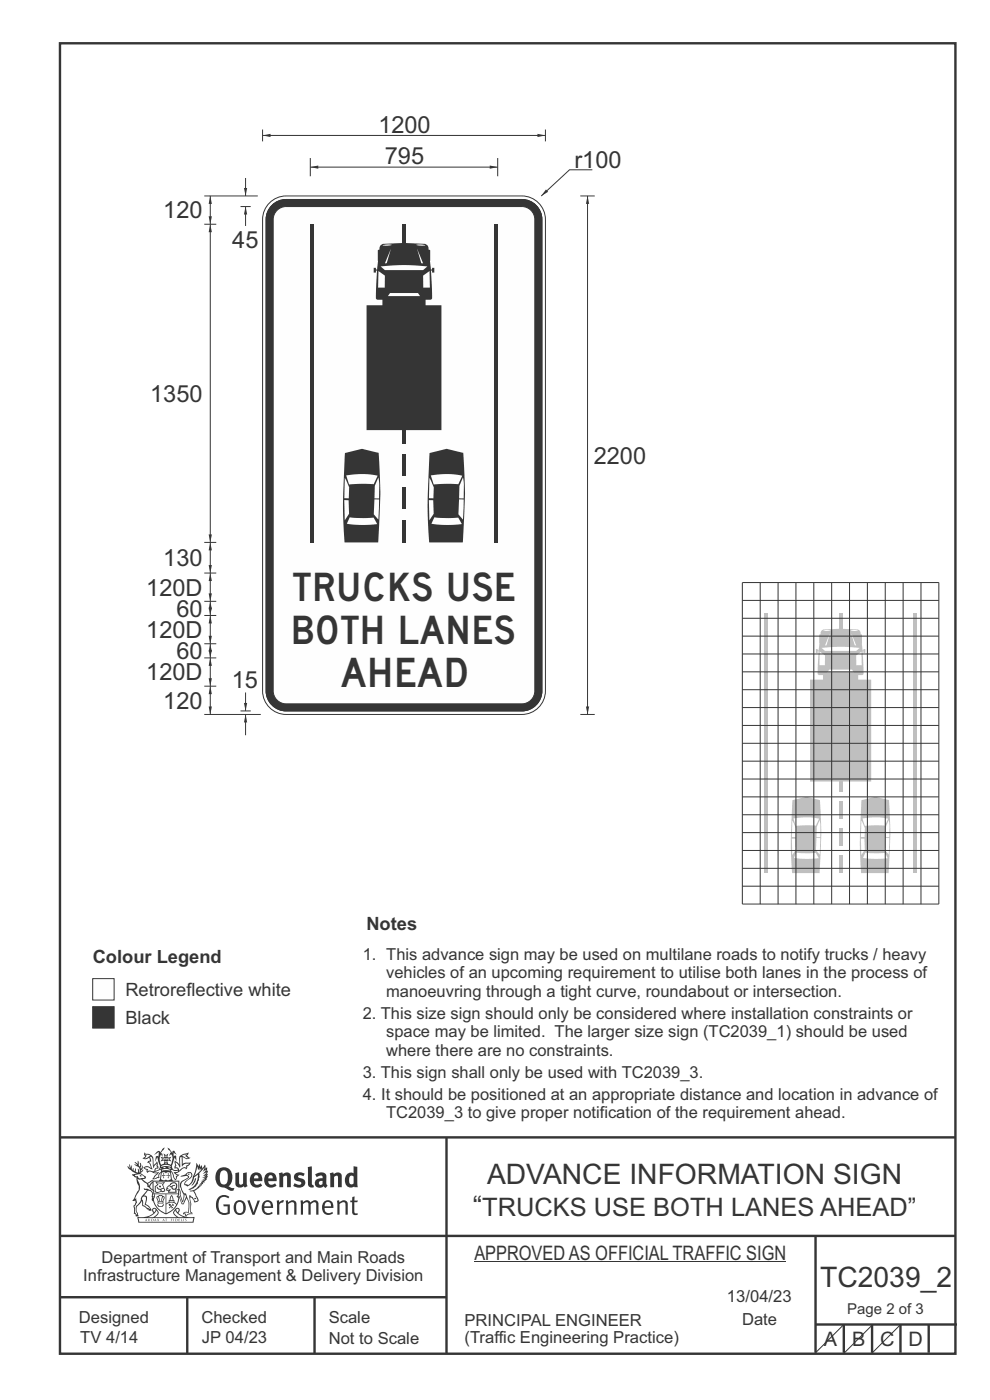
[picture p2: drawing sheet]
<svg xmlns="http://www.w3.org/2000/svg" width="210mm" height="297mm" viewBox="0 0 210 297" stroke-linecap="round" stroke-linejoin="round" font-family="sans-serif">
<path d="M12.7 241.3h190M94.7 241.4v45.8M12.7 275.2h82M12.7 262.2h190.1M39.7 275.2v12M66.7 275.2v12M173 262.1v24.9M173 281h30M179 281v6M185 281v6M191 281v6M197 281v6" fill="none" stroke="#373435" stroke-width=".51"/>
<g fill="#373435">
<path d="M47 248.4a2.55 2.55 0 0 0 0 2.7l.3 .2a.81 .81 0 0 0 1-1v-.5a1.04 1.04 0 0 0-1.1-1.5zM46.3 248.1a1.82 1.82 0 0 1 2.1-.2 1.82 1.82 0 0 1 .9 1.8 2.29 2.29 0 0 1-.8 2l.7 .3h.5l-.2 .6a2.87 2.87 0 0 1-2-.7 2.12 2.12 0 0 1-1.7-3.1z" fill-rule="evenodd"/>
<path d="M49.9 248.9l.8-.2v2a.46 .46 0 0 0 .3 .6 .46 .46 0 0 0 .6-.3v-2.1l.7-.2v2.4l.2 .5-.5 .3-.3-.3a1.02 1.02 0 0 1-1.2 .3 1.02 1.02 0 0 1-.6-1.1z" fill-rule="evenodd"/>
<path d="M54 249.5l-.1 .5h.9a.49 .49 0 0 0-.2-.6 .49 .49 0 0 0-.6 .1zM53.4 249.1a1.34 1.34 0 0 1 1.6-.2 1.34 1.34 0 0 1 .6 1.5v.2h-1.7a.77 .77 0 0 0 .5 .8 .77 .77 0 0 0 .9-.4l.3 .5a1.59 1.59 0 0 1-2 .2 1.59 1.59 0 0 1-.5-2.1z" fill-rule="evenodd"/>
<path d="M57 249.5l-.1 .5h1a.49 .49 0 0 0-.2-.6 .49 .49 0 0 0-.7 .1zM56.4 249.1a1.34 1.34 0 0 1 1.6-.2 1.34 1.34 0 0 1 .7 1.5v.2h-1.8a.77 .77 0 0 0 .5 .8 .77 .77 0 0 0 .9-.4l.4 .5a1.59 1.59 0 0 1-2.1 .2 1.59 1.59 0 0 1-.5-2.1z" fill-rule="evenodd"/>
<path d="M59.2 248.9l.7-.2 .1 .4a.95 .95 0 0 1 1-.3 .95 .95 0 0 1 .7 .8v2.3h-.8v-2.3a.46 .46 0 0 0-.8 .1v2.2h-.8z" fill-rule="evenodd"/>
<path d="M62.6 249.1a1.75 1.75 0 0 1 2-.1l-.2 .5-.6-.2a.43 .43 0 0 0-.6 .3l.4 .3a1.04 1.04 0 0 1 1.2 1.1 1.04 1.04 0 0 1-1.4 1l-1.2-.4 .3-.6 1 .4 .4-.4a.88 .88 0 0 0-1-.5l-.4-.2-.1-.4z" fill-rule="evenodd"/>
<path d="M65.3 247.6l.8-.2 .1 3.8 .3 .2 .1 .4a.88 .88 0 0 1-1 0 .88 .88 0 0 1-.3-1z" fill-rule="evenodd"/>
<path d="M67.8 250.6a.43 .43 0 0 0-.1 .7 .43 .43 0 0 0 .7-.1v-.7zM66.8 249.1a1.7 1.7 0 0 1 2.4 .1v1.9l.3 .4-.4 .5-.5-.4a1.03 1.03 0 0 1-1.7-.1 1.03 1.03 0 0 1 .8-1.5h.7v-.4a.8 .8 0 0 0-1.2 .1z" fill-rule="evenodd"/>
<path d="M70 248.9l.7-.2 .1 .4a.95 .95 0 0 1 1-.3 .95 .95 0 0 1 .7 .8v2.3h-.8v-2.3a.46 .46 0 0 0-.8 .1v2.2h-.8z" fill-rule="evenodd"/>
<path d="M74.3 249.5a1.48 1.48 0 0 0 0 1.7h.5l.2-.1v-1.5l-.3-.2zM75 247.4l.8 .1 .1 4.4h-.7l-.1-.2a1.26 1.26 0 0 1-1.4 0 1.26 1.26 0 0 1-.5-1.3 1.29 1.29 0 0 1 .4-1.4 1.29 1.29 0 0 1 1.4-.1z" fill-rule="evenodd"/>
<path d="M46.4 253.9a1.72 1.72 0 0 1 2.3 0l-.3 .3a1.24 1.24 0 0 0-1.4-.2 1.24 1.24 0 0 0-.6 1.4 1.49 1.49 0 0 0 1.2 1.9l.7-.1v-1.3h-.8l-.1-.4h1.3v1.9a1.93 1.93 0 0 1-2.2 0 1.93 1.93 0 0 1-.7-2.2l.2-.8z" fill-rule="evenodd"/>
<path d="M50.4 255.1a1.65 1.65 0 0 0 .2 2.2 .99 .99 0 0 0 1-1.4 .78 .78 0 0 0-.4-.8 .78 .78 0 0 0-.8 0zM50 254.9a1.33 1.33 0 0 1 1.6-.1 1.33 1.33 0 0 1 .5 1.4 1.31 1.31 0 0 1-1.3 1.6 1.31 1.31 0 0 1-1.2-1.6v-.6z" fill-rule="evenodd"/>
<path d="M52.5 254.7l.4-.1 .9 2.6 .8-2.5h.5l-1.1 3h-.5z" fill-rule="evenodd"/>
<path d="M56.3 255.2l-.2 .7h1.3a.7 .7 0 0 0-.3-.8 .7 .7 0 0 0-.8 .1zM55.9 255a1.22 1.22 0 0 1 1.5-.2 1.22 1.22 0 0 1 .5 1.5h-1.8a.93 .93 0 0 0 .5 1 .93 .93 0 0 0 1.1-.2l.2 .3a1.43 1.43 0 0 1-1.8 .1 1.43 1.43 0 0 1-.6-1.7z" fill-rule="evenodd"/>
<path d="M58.7 254.7l.4-.1 .1 .5 .4-.4 .6-.1-.2 .5a.66 .66 0 0 0-.8 .7v1.9h-.4z" fill-rule="evenodd"/>
<path d="M60.6 254.7l.4-.1 .1 .5a.94 .94 0 0 1 1-.5 .94 .94 0 0 1 .8 .8v2.3h-.5l-.1-2.5a.81 .81 0 0 0-1.2 .3v2.2h-.4z" fill-rule="evenodd"/>
<path d="M63.7 254.7l.5-.1 .1 .5 .4-.3a.78 .78 0 0 1 1.1 .3 .9 .9 0 0 1 1-.5 .9 .9 0 0 1 .8 .8v2.3h-.5l-.1-2.5a.67 .67 0 0 0-1.1 .3v2.2h-.5v-2.4l-.4-.3-.7 .4v2.3h-.5z" fill-rule="evenodd"/>
<path d="M69 255.2l-.1 .7h1.3a.7 .7 0 0 0-.3-.8 .7 .7 0 0 0-.9 .1zM68.7 255a1.22 1.22 0 0 1 1.5-.2 1.22 1.22 0 0 1 .5 1.5h-1.8a.93 .93 0 0 0 .4 1 .93 .93 0 0 0 1.2-.2l.1 .3a1.44 1.44 0 0 1-1.7 .1 1.44 1.44 0 0 1-.6-1.7z" fill-rule="evenodd"/>
<path d="M71.4 254.7l.5-.1 .1 .5a.94 .94 0 0 1 1-.5 .94 .94 0 0 1 .8 .8v2.3h-.5l-.1-2.5a.81 .81 0 0 0-1.2 .3v2.2h-.4z" fill-rule="evenodd"/>
<path d="M74.7 253.9l.5-.1v.9h.7l-.1 .3h-.6v2.2l.1 .2h.5l.1 .3a.75 .75 0 0 1-1.2-.6v-2.1h-.4v-.3h.4z" fill-rule="evenodd"/>
<path d="M30.8 244.9l1.1 .3-.9 .5h-.4l.6-.5zM31.8 245.4h.2a2.44 2.44 0 0 1 .4 1.9l.1 .5 .7-1-.1 .6 .3 .3a.57 .57 0 0 0-.6 .7l-1-.1-.5 .2 .2-.5-.8-.3 .7-.1 .9 .5 .1-.1-.6-1.3-.2-.2h.5zM30.7 244.4l-.1 .5 .2 .4-.6 .4a1.04 1.04 0 0 0 1.4-.1l.2 .6-.3 .1-.2 .4a.94 .94 0 0 1 .8 1.1l-.2-.1a1.16 1.16 0 0 0-1.5-.1l.3 .4 .4 .2 .1 .5 .2 .1 .1-.2a.94 .94 0 0 1 1.1 .2l.8 .1-1.2 1.2a1.13 1.13 0 0 0 1.2-.2l.4-.1-.1-.4 .5-.8a.83 .83 0 0 0-.6 1.1l-.3-.1-.7 .4 1.1-1.4-.5 .1-.5-.1 1.3-.5-.1-.1-.9 .4v-.3l.2-.2 .3 .1 .1-.3-.2-.4v-.6l-.1-.4-.7 1v-.7a1.42 1.42 0 0 0-1.6-1.8z" fill-rule="evenodd"/>
<path d="M38.5 245.2l.5-.2 .7-.1-.6 .3 .8 .5h-.3zM38.3 245.5l.2-.1 .1 2a1.69 1.69 0 0 1 1.6-.6l-.8 .5 .1 .5a1.1 1.1 0 0 0-1.5 .6l-.1-.5-.2-.2h-.5l.3-.4-.3-.7a1.42 1.42 0 0 1 .8 1.1l.2-.1zM37.1 246.2l.1 1-.2 .3 .1 .4h.5l.1 .2a.96 .96 0 0 1-1.1-.1l-.1 .1a1.06 1.06 0 0 0 1.3 .2v.1a.72 .72 0 0 1-1 .2l.3 .5 .6 .2-.4 .2-.1 .6-.2-.3-.4-1.1-.4-.4 .4 .9a1.54 1.54 0 0 0 .7 1.2l.2-.3a.58 .58 0 0 1 .4-.8l.2-.1h-.3l-.5-.3 .9-.5a.93 .93 0 0 1 1.2-.5v.2l.2-.2 .1-.5a.99 .99 0 0 0 .7-.8l-1.3 .1-.3 .2-.1-1.4 .9 .4 .9-.3h-.4l-.5-.4 .4-.7-.6 .2a1.46 1.46 0 0 0-1.4 2.1v.4l-.2-.4z" fill-rule="evenodd"/>
<path d="M35.6 248.9l.2 .1-.1 .3 .4 .1h-.4v.6l-.1-.6h-.3l.3-.1z" fill-rule="evenodd"/>
<path d="M34.6 248.9l.2 .1v.3l.3 .1h-.3l-.1 .6v-.6h-.4l.4-.1z" fill-rule="evenodd"/>
<path d="M34.3 248.8a.57 .57 0 0 1 .9 .2 .57 .57 0 0 1 .9-.2l.2 1.4h-.2a.57 .57 0 0 1-.9 0 .69 .69 0 0 1-1.1 0zM34.2 248.1l-.3 2.1-.2 .4h3l-.2-.4-.3-2.1h-.2v.2l-.8-.1-.8 .1v-.2z" fill-rule="evenodd"/>
<path d="M34.2 252.4a.3 .3 0 0 0 .6 0 .3 .3 0 0 0-.6 0zM33.3 250.9l.3 .3-.3 .4a.79 .79 0 0 0 0 1.3l.8-.2-.1-.3a.55 .55 0 0 1-.7-.6l.1-.1 .2 .3 .3 .2 .8-.2-.4-.7 .4-.4-.7 .2zM33 250.7l1.1 .2 .9-.2-.4 .6 .4 1.2a.56 .56 0 0 1-.8 .3l-.2 .1a.73 .73 0 0 1-.9 .1 .73 .73 0 0 1-.3-1v-.4l.6-.4z" fill-rule="evenodd"/>
<path d="M35.6 251.8l.7-.4a.58 .58 0 0 1 1-.1 .58 .58 0 0 1-.4 .9l-.3-.3a.43 .43 0 0 1 .6-.4 .57 .57 0 0 0-.8 .2l-.2-.1-.3 .1 .4 .2a.55 .55 0 0 0 .9 .4v.5h-1.3l.3-.4-.1-.1-.6 .1 .2-.3-.2-.1zM35.4 251.8l-.1 .2a.39 .39 0 0 0 .2 .6h.3l-.2 .4h1.9l-.1-.8a.86 .86 0 0 0-.1-1.3 .86 .86 0 0 0-1.3 .4z" fill-rule="evenodd"/>
<path d="M36 254.8h.8v.2h-.8zM36.4 253.8l.2 .8h-.4zM36.4 253.5l-.3 .5-.1 .6h-.2v.4l-.7 .4 .2 .1a1.48 1.48 0 0 1 2.1 .2l.2-.1-.6-.5v-.5h-.2l-.1-.6z" fill-rule="evenodd"/>
<path d="M35.8 255.4l.4 .1 .1 .3 .3-.2-.2-.2a.38 .38 0 0 1 .5 .5l-.2-.2-.3 .2 .3 .2-.3 .3-.1-.4-.4 .4-.1-.2 .4-.3-.1-.1-.2 .1z" fill-rule="evenodd"/>
<path d="M34.5 254h.2v.2l-.2 .6h-.2zM33.6 255.3h.9v.2a.55 .55 0 0 1-.8 .4v-.2l-.2-.1zM33.4 254h.2l.2 .8h-.2zM33.6 255l.8-.1 .1 .2h-.8zM33.8 253.7h.5l-.2 1.1h-.1zM33.3 253.8l-.1 .3 .3 1.1a.48 .48 0 0 0-.1 .6 .48 .48 0 0 0 .5 .2h.5a.49 .49 0 0 0 .2-.8l.3-1.1-.1-.3a1.42 1.42 0 0 0-1.5 0z" fill-rule="evenodd"/>
<path d="M33.7 251.5l.4 .1 .1 .3h-.3z" fill-rule="evenodd"/>
<path d="M41.3 250.1l.3-.2-.2 .8-.6 .8h-.2l.5-.7z" fill-rule="evenodd"/>
<path d="M39.7 249l.3-.2 .5 .2a.88 .88 0 0 1-.6 1.1 1.22 1.22 0 0 0-.8 1.3l.5 .2a.72 .72 0 0 0 .9-.4l.5-.8 .2-.6 .8-.6v.2a2.85 2.85 0 0 1-2 2.9l.1 .1a2.13 2.13 0 0 0 1.9-1.5v-.3a2.01 2.01 0 0 0 .3-1.7l1.1-1.3-.4 1 .7-.5-.7 1 .8-.4-.8 .8 .7-.2-.9 .6 .8-.1-.8 .4h.7l-.8 .3 .3 .2h-.4l.2 .3h-.4l.2 .3h-.4l.1 .2h-.1a2.16 2.16 0 0 1-2 1.1l.1 .2 .4-.1a.76 .76 0 0 1 .7 .8l.5 1.2-.6 .2a1.45 1.45 0 0 0-1.1-1.3l.2 1.8-.1 1.8 .4 .3a1.07 1.07 0 0 0-1.2 .4v-.3l-.5-.2a.87 .87 0 0 1 1.1-.1v-.7a4.4 4.4 0 0 0-.6-3.1l-.1-.3h-.2a2.16 2.16 0 0 1-.7-2.2l.3-.4 1.2-.7a.55 .55 0 0 0-.4-.8zM37.8 252.4a.76 .76 0 0 1 .3 1.1l.6 1.6 .4-1.7 .2 .1a.61 .61 0 0 1-.1 .9l-.3 .8-.2 .1-.7-1.6-.3 .1a1.18 1.18 0 0 0 .1-1.4zM41.8 247.5l.2 .7 .3-.5v.6l.4-.5a1.9 1.9 0 0 1-1.2 1.4l-.3 .3zM38.2 249.6l1.4-.2 .2 .2v.3l-.5 .2a1.26 1.26 0 0 0-.9 1.9l.2 .7a1.84 1.84 0 0 1 .1 2.1l-.4-1.4a.96 .96 0 0 0-.4-1.2l-.4 .2a.78 .78 0 0 1 0 1.3l.1 .3h.4l.4 1.1a.38 .38 0 0 0 .2 .4 .38 .38 0 0 0 .4-.1l.6-1.2a2.94 2.94 0 0 1 .4 2.5l-.1 .4h-.8l-.3 .4v.2l.4-.1 .1 .4 .2 .1a1.02 1.02 0 0 1 1.3-.5v-.4l-.3-.1 .1-1.8-.3-1.3h.1a1.14 1.14 0 0 1 .8 1 .63 .63 0 0 0 .8-.2 .63 .63 0 0 0-.2-.9l-.6-1.2 .9-.6 .2-.4h.3l-.1-.2h.4l-.1-.3h.3l-.1-.3 .5-.1-.2-.2 .6-.4v-.2h-.2l.4-.5h-.3l.3-.5-.4 .1 .4-.5v-.3l-.3 .2 .2-.7-.1-.2-.4 .3v-.8l-.6 .8-.2-.8-.2 .5-.3-.7-.1 .6-.5-.8-.1 1.4-.6 1.8a1.81 1.81 0 0 1-1 1.5l-.6-.2a1.75 1.75 0 0 1 1.1-1.2 .75 .75 0 0 0 .1-1.3 .75 .75 0 0 0-1.2 .4z" fill-rule="evenodd"/>
<path d="M41.2 254.1h.3l.2 .2-.4 .1z" fill-rule="evenodd"/>
<path d="M29.4 258.4h11.6l-.1 .8h-11.4zM31.3 258.2l.5-.1a2.48 2.48 0 0 0 1.4-1.3l.3 .5-.5 .6-.5 .3zM32.5 256.6l.3-.2 .2 .1-.3 .7zM37.2 256.8a2.65 2.65 0 0 0 1.8 1.4h-1.1l-.5-.3-.5-.6zM37.4 256.5l.2-.1 .3 .2-.3 .6zM29.2 258.2l.1 1.2h11.8l.2-1.1-.2-.1a4.1 4.1 0 0 1-3.3-.9l.3-.4-.1-.6a1.06 1.06 0 0 0-1.3 1l.2 .4 .6 .5h-4.7l.3-.1a.84 .84 0 0 0 .6-.8 .84 .84 0 0 0-.5-.8l-.3-.2h-.5l-.1 .6 .3 .4a4.2 4.2 0 0 1-3.4 .9z" fill-rule="evenodd"/>
<path d="M31 258.7l.1 .2h-.2zM31 258.5l-.3 .6 .4-.2 .2 .2z" fill-rule="evenodd"/>
<path d="M31.3 258.6h.3v.4a.25 .25 0 0 0 .2-.1 .25 .25 0 0 0-.1-.3h.1a.29 .29 0 0 1 0 .4 .29 .29 0 0 1-.4 0 .29 .29 0 0 1 0-.4z" fill-rule="evenodd"/>
<path d="M32.2 258.6a.22 .22 0 0 1 .3 .2 .22 .22 0 0 1-.3 .2zM32 258.6l.1 .4a.33 .33 0 0 0 .4 0 .33 .33 0 0 0 0-.4 .33 .33 0 0 0-.5 0z" fill-rule="evenodd"/>
<path d="M32.9 258.7l.1 .2h-.2zM32.9 258.5l-.2 .6 .3-.2 .2 .2z" fill-rule="evenodd"/>
<path d="M33.3 258.6h.2l.1 .1 .2-.1-.2 .2 .2 .3-.3-.3-.1 .3h-.1l.2-.3z" fill-rule="evenodd"/>
<path d="M34.7 258.7l.1 .2h-.2zM34.7 258.5l-.3 .6 .4-.2 .2 .2z" fill-rule="evenodd"/>
<path d="M35 258.5h.5l-.2 .1v.5h-.2l.1-.5z" fill-rule="evenodd"/>
<path d="M36.2 258.6l.3-.1-.1 .1v.2h.1h-.1v.3h-.2z" fill-rule="evenodd"/>
<path d="M36.7 258.6h.2v.5h-.2z" fill-rule="evenodd"/>
<path d="M37.3 258.6a.22 .22 0 0 1 .3 .2 .22 .22 0 0 1-.3 .2zM37.1 258.6v.4a.33 .33 0 0 0 .5 0 .33 .33 0 0 0 0-.4 .33 .33 0 0 0-.5 0z" fill-rule="evenodd"/>
<path d="M37.8 258.6l.4-.1-.2 .1v.2h.1h-.1v.2l.2 .1h-.4z" fill-rule="evenodd"/>
<path d="M38.4 258.6h.2l-.1 .4 .2 .1h-.3z" fill-rule="evenodd"/>
<path d="M38.9 258.6h.2v.5h-.2z" fill-rule="evenodd"/>
<path d="M39.3 258.6h.2h-.1l.2 .3-.2 .2-.1-.1v-.1l.2 .1z" fill-rule="evenodd"/>
<path d="M34.2 247.4a1.51 1.51 0 0 1 2 .2 2.67 2.67 0 0 0-2.1 0zM35.7 247.6l.4 .1 .1 .3-.4-.1zM34.6 247.6h.5l.1 .2h-.4zM34 247.8l.3 .2h-.3zM34.9 246.9l.3-.2 .3 .2zM34.9 245.6l.2 .1v.3h-.2zM35 245.1l.2 .2 .2-.2-.1 .3h-.2zM35.1 246.3h.2l.1 .4-.2-.2-.2 .2zM35.3 245.7l.2-.1v.4h-.2zM34.4 245.7h.3l.1 .3-.4 .1 .2-.2zM35.7 245.7h.3l-.2 .2 .2 .2-.4-.1zM32.7 244.9l1-.5-.1 1-.2-.2-.3 .2-.3 1.1 .5-1 .3 .9a1.84 1.84 0 0 1 .2 1.7l.4 .1a2.48 2.48 0 0 1 2.2 0l.2-.2-.2-.7 .7-1.8 .4 .7-.2-1-.2-.1-.2 .3v-.9l.6 .4-.6-.8-.3 .1-.1 .4-.5-.9-.5-.3 .2 .5 .6 .5-.5 .8 .4-.4a2.06 2.06 0 0 1 0 2.3l-.5-.2-.2-.6 .1-.1 .8 .2-.4-.5 .4-.5-.7 .2-.2-.2 .2-.7-.5 .4-.5-.4 .2 .7-.2 .2-.7-.2 .4 .5-.4 .5 .8-.2 .1 .1-.2 .6-.5 .2a2.02 2.02 0 0 1 0-2.2l.3 .5-.1-.7-.3-.1 .8-1.2-.4 .3-.5 .8-.2-.3a.8 .8 0 0 0-.8 .5z" fill-rule="evenodd"/>
<path d="M29.2 250.1l.3 .1a.61 .61 0 0 1 .8 .4l.3 .2a.8 .8 0 0 1 .6 1l.4 .1 .5 .5a1 1 0 0 1 .5 1.1l-.1 .7v-.5h-.1a.96 .96 0 0 0-.8-1.3l-.2-.2h-.7l-.1-.1-.1 .1 .1 .3h.6l-1.2 1.3-.2 1-.4 .6a1.33 1.33 0 0 0-.5 1.8l.2 .5a1.26 1.26 0 0 1-.5-1.5l-.1-.3a1.56 1.56 0 0 0 .4-1.7l-.3 .2 .2-.5a3.2 3.2 0 0 0 .7-3zM30.4 253.9h.4a2.06 2.06 0 0 1-.1 1.6l.7 .5 .4 .4-.6-.1-.8-.6-.1-.9a.51 .51 0 0 1 .1-.9zM28.6 249.3a1.52 1.52 0 0 1 2.1 .5l-1.1 .2-.2-.1-.1-.4h-.5zM27.5 247v.8l-.3-.4h-.1a3.1 3.1 0 0 0 1.9 1.6l-1 .1 .5 .6 .5 .1 .1 1.1a1.84 1.84 0 0 1-.3 2.5l-.4 .9-.3 .4 .2 .1 .4-.1 .1 .4-.2 .5-.3 .2 .1 1.7h.2l.3 .5 .1 .1 .4-.1-.1-.5a1.3 1.3 0 0 1-.1-1.7l.9-1 .1 1.1 .6 .2 .5 .5 .1-.1 .2 .3h.5a1.85 1.85 0 0 0-1.2-1.4l.1-.3a1.39 1.39 0 0 0 0-1.4l-.5-.1 .5-.5a.66 .66 0 0 1 .9-.4 .66 .66 0 0 1 .3 .9l-.1 .4 .2-.1v.2l-.1 .3 .2 .5 .1-.3a2.24 2.24 0 0 0 .1-2.2 .73 .73 0 0 1-.7-.7 .73 .73 0 0 1 .6-.7v-.2a.94 .94 0 0 0-.9 .8 .48 .48 0 0 1-.1-.6 .48 .48 0 0 1 .5-.2l.5-.3a.51 .51 0 0 0-.8 .2l-.5 .2-1-.8h.6l.2-.5-1.2-.7 .5-.5v-.3l-.5 .4 .1-.2a.69 .69 0 0 0 .2-1v.4l-.2 .3v-1.1l-.3-.2 .1 .6-.1 .2-.4-1.3v.7l-.6-.4 .5 .7-.6-.2 .3 .3a1 1 0 0 1 .7 1.4l-.2-.8v.9l-.5-.2v-.8l-.2 .7-.2-.1-.1-.6-.2 .4-.2-.2 .1-.7-.2 .5z" fill-rule="evenodd"/>
<path d="M29.6 249.4l.2-.1 .3 .2z" fill-rule="evenodd"/>
<path d="M32.4 250.5h5.6v2l-.2-.1v-1.7h-5.2v2.5h5.2v-.8l.1 .2-.1 1.1v-.3h-2.5v4a4.1 4.1 0 0 0 2.6-3.6l.1-.1a4 4 0 0 1-2.8 3.9 4.2 4.2 0 0 1-2.8-4.7l.1 1.2 .1-.1a3.8 3.8 0 0 0 2.5 3.4v-4h-2.5l-.2-.9z" fill-rule="evenodd"/>
<circle cx="40" cy="249.1" r=".17"/>
</g>
<path d="M12.7 9.2h190v278h-190z" fill="none" stroke="#373435" stroke-width=".51"/>
<path d="M19.7 213.6h4.5v4.5h-4.5z" fill-rule="evenodd" fill="#373435" stroke="#373435" stroke-width=".21"/>
<path d="M19.7 207.6h4.5v4.6h-4.5z" fill-rule="evenodd" fill="#fefefe" stroke="#373435" stroke-width=".21"/>
<g fill="#bdbfc1">
<path d="M162.1 130.1h.7v55.1h-.7z" fill-rule="evenodd"/>
<path d="M193.9 130.1h.6v55.1h-.6z" fill-rule="evenodd"/>
<path d="M178 130.1h.6v3.8h-.6z" fill-rule="evenodd"/>
<path d="M178 165.8h.6v2.3h-.6z" fill-rule="evenodd"/>
<path d="M178 170h.6v3.8h-.6z" fill-rule="evenodd"/>
<path d="M178 175.7h.6v3.8h-.6z" fill-rule="evenodd"/>
<path d="M178 181.4h.6v3.8h-.6z" fill-rule="evenodd"/>
<path d="M168.1 169.8l2.9-.8 2.9 .7 .3 7.1-.4 8.4h-5.8l-.3-6.5zM168.3 173.6l2.9-.2 2.5 .3-.6 1.5h-4.3zM173.9 174l.1 1.2v2.4h-.8l.1-2.2zM173.2 177.8h.8l-.1 3.5-.8-.9zM168.9 180.9l2.3 .1 1.9-.1 .6 1.2-3 .1-2.3-.2zM168 177.9h.7l.1 2.4-.7 1.1zM168.1 174.1l.7 1.6v1.9h-.8z" fill-rule="evenodd"/>
<path d="M182.7 169.8l3-.8 2.9 .7 .3 7.1-.4 8.4h-5.8l-.3-6.5zM183 173.6l2.8-.2 2.6 .3-.7 1.5h-4.3zM188.5 174l.2 1.2-.1 2.4h-.8l.1-2.2zM187.8 177.8h.8l-.1 3.5-.8-.9zM183.6 180.9l2.3 .1 1.8-.1 .6 1.2-2.9 .1-2.3-.2zM182.6 177.9h.8v2.4l-.7 1.1zM182.7 174.1l.8 1.6-.1 1.9h-.8z" fill-rule="evenodd"/>
<path d="M174.4 133.7l.2-.1a30.5 30.5 0 0 1 7.6 .1l.3 .2 .1 .7 .2 .1 .2 3.3 .2-.1v-.2h.4v.8h-.4v-.4l-.2 .1 .1 4.9-1.1 .1v1h2.8v21.6h-13v-21.6h2.8v-1l-1.1-.1 .1-4.9-.1-.1v.4h-.4v-.8h.4v.2l.2 .1 .1-3.3 .2-.1 .2-.7zM174.3 137.5l4-.3 4.1 .3-.8 .6h-6.6zM175.9 142.1h4.8l.4 .5h-5.6zM176.1 134.3l-1.1 2.6h.3zM174.6 133.8l1.6-.1zM173.9 138.3l1.1 .7v2.1h-1.2zM180.6 134.3l1 2.6h-.3zM180.4 133.7l1.6 .1zM181.6 139v2.1h1.2l-.1-2.8z" fill-rule="evenodd"/>
</g>
<g fill="none" stroke="#373435" stroke-width=".21">
<path d="M55.7 28.7h60M157.5 123.6h41.6v68.2h-41.6zM157.5 138.7h41.6M157.5 135h41.6M157.5 131.2h41.6M157.5 127.4h41.6M161.3 123.6v68.2M165 123.6v68.2M168.8 123.6v68.2M172.6 123.6v68.2M176.4 123.6v68.2M180.2 123.6v68.2"/>
<path d="M184 123.6v68.2M187.8 123.6v68.2M191.6 123.6v68.2M195.4 123.6v68.2M157.5 157.7h41.6M157.5 153.9h41.6M157.5 150.1h41.6M157.5 146.3h41.6M157.5 142.5h41.6M157.5 176.6h41.6M157.5 172.8h41.6M157.5 169.1h41.6"/>
<path d="M157.5 165.3h41.6M157.5 161.5h41.6M157.5 188h41.6M157.5 184.2h41.6M157.5 180.4h41.6M100.6 267.7h66.2M179 281l-6.2 6.2M185.1 281l-6.2 6.2M191 281l-6.2 6.2"/>
</g>
<g fill="#373435">
<path d="M114 28.4l1.7 .3-1.7 .4z"/>
<path d="M55.7 28.7l1.7-.3v.7z"/>
</g>
<path d="M55.7 27.5v2.5M115.7 27.5v2.5M43.3 41.6h11.4M52.1 43.8v4.1M123.1 41.6h3.1" fill="none" stroke="#373435" stroke-width=".21"/>
<path d="M52.1 43.8l.3 1.7h-.7z" fill="#373435"/>
<path d="M52.1 37.8v3.8" fill="none" stroke="#373435" stroke-width=".21"/>
<path d="M51.7 39.9h.7l-.3 1.7z" fill="#373435"/>
<path d="M44.6 47.6v67.5" fill="none" stroke="#373435" stroke-width=".21"/>
<g fill="#373435">
<path d="M44.6 47.6l.3 1.7h-.6z"/>
<path d="M44.3 113.4h.6l-.3 1.7z"/>
</g>
<path d="M43.3 47.6h2.6M43.3 115.1h2.6M43.3 139.6h2.6M44.6 139.6v6M43.3 145.6h2.6" fill="none" stroke="#373435" stroke-width=".21"/>
<g fill="#373435">
<path d="M44.6 139.6l.3 1.7h-.6z"/>
<path d="M44.3 143.9h.6l-.3 1.7z"/>
</g>
<path d="M44.6 145.6v6" fill="none" stroke="#373435" stroke-width=".21"/>
<g fill="#373435">
<path d="M44.3 149.9h.6l-.3 1.7z"/>
<path d="M44.6 145.6l.3 1.7h-.6z"/>
</g>
<path d="M43.3 151.6h12M52.1 151.6v4.4" fill="none" stroke="#373435" stroke-width=".21"/>
<path d="M52.1 151.6l.3 1.7h-.7z" fill="#373435"/>
<path d="M44.6 136.6v3" fill="none" stroke="#373435" stroke-width=".21"/>
<g fill="#373435">
<path d="M44.3 137.9h.6l-.3 1.7z"/>
<path d="M44.6 136.6l.3 1.7h-.6z"/>
</g>
<path d="M65.8 35.5h39.8M65.8 33.5v3.9M105.6 33.5v3.9" fill="none" stroke="#373435" stroke-width=".21"/>
<g fill="#373435">
<path d="M65.8 35.5l1.7-.4v.7z"/>
<path d="M103.9 35.1l1.7 .4-1.7 .3z"/>
</g>
<path d="M124.6 41.6v110" fill="none" stroke="#373435" stroke-width=".21"/>
<g fill="#373435">
<path d="M124.6 41.6l.4 1.7h-.7z"/>
<path d="M124.3 149.9h.7l-.4 1.7z"/>
</g>
<path d="M125.7 36h-4.9l-6 5.6M123.1 151.6h3.1" fill="none" stroke="#373435" stroke-width=".21"/>
<path d="M115.8 40.2l.5 .5-1.5 .9z" fill="#373435"/>
<path d="M51 43.8h2.2M51 150.8h2.2M52.1 146.9v3.9" fill="none" stroke="#373435" stroke-width=".21"/>
<path d="M51.7 149.1h.7l-.3 1.7z" fill="#373435"/>
<path d="M56.9 43.4a5 5 0 0 1 3.8-1.8h50a5 5 0 0 1 5 5v100a5 5 0 0 1-5 5h-50a5 5 0 0 1-5-5v-100a5 5 0 0 1 1.2-3.2z" fill-rule="evenodd" fill="#fefefe" stroke="#373435" stroke-width=".21"/>
<g fill="#373435" stroke="#373435" stroke-width=".21">
<path d="M57.5 43.8a4.3 4.3 0 0 1 3.2-1.5h50a4.3 4.3 0 0 1 4.2 4.3v100a4.3 4.3 0 0 1-4.2 4.2h-50a4.3 4.3 0 0 1-4.3-4.2v-100a4.2 4.2 0 0 1 1.1-2.8z" fill-rule="evenodd"/>
<path d="M57.5 43.8a4.3 4.3 0 0 1 3.2-1.5h50a4.3 4.3 0 0 1 4.2 4.3v100a4.3 4.3 0 0 1-4.2 4.2h-50a4.3 4.3 0 0 1-4.3-4.2v-100a4.2 4.2 0 0 1 1.1-2.8z" fill-rule="evenodd"/>
</g>
<path d="M59 44.4l1.1-.5 .6-.1h50a2.76 2.76 0 0 1 2.7 2.8v100a2.76 2.76 0 0 1-2.7 2.7h-50a2.76 2.76 0 0 1-2.8-2.7v-100a2.75 2.75 0 0 1 1.1-2.2z" fill-rule="evenodd" fill="#fefefe" stroke="#373435" stroke-width=".21"/>
<g fill="#373435">
<path d="M65.8 47.6h.8v67.5h-.8z" fill-rule="evenodd"/>
<path d="M104.8 47.6h.8v67.5h-.8z" fill-rule="evenodd"/>
<path d="M85.3 47.6h.8v4.6h-.8z" fill-rule="evenodd"/>
<path d="M85.3 91.2h.8v2.9h-.8z" fill-rule="evenodd"/>
<path d="M85.3 96.4h.8v4.7h-.8z" fill-rule="evenodd"/>
<path d="M85.3 103.4h.8v4.6h-.8z" fill-rule="evenodd"/>
<path d="M85.3 110.4h.8v4.7h-.8z" fill-rule="evenodd"/>
<path d="M73.2 96.1l3.6-.9 3.5 .9 .2 3.7a133.5 133.5 0 0 1-.3 15.3h-7.1l-.3-8zM73.4 100.9l3.6-.3 3.1 .3-.8 1.8-2.3-.1-3 .2zM80.3 101.3l.2 1.5-.1 2.9h-1l.1-2.6zM79.4 105.9l1 .1-.2 4.2-.9-1.1zM74.2 109.7l2.8 .2 2.3-.1 .7 1.4-3.6 .2-2.8-.3zM73 106.1h.9l.1 2.9-.9 1.4zM73.1 101.4l1 2-.1 2.3h-1z" fill-rule="evenodd"/>
<path d="M91.1 96.1l3.6-.9 3.6 .9 .2 3.7a133.5 133.5 0 0 1-.3 15.3h-7.2l-.3-8zM91.4 100.9l3.5-.3 3.2 .3-.9 1.8-2.3-.1-2.9 .2zM98.2 101.3l.2 1.5v2.9h-1l.1-2.6zM97.4 105.9l1 .1-.2 4.2-1-1.1zM92.1 109.7l2.9 .2 2.2-.1 .8 1.4-3.7 .2-2.8-.3zM91 106.1h.9l.1 2.9-.9 1.4zM91.1 101.4l.9 2-.1 2.3h-.9z" fill-rule="evenodd"/>
<path d="M80.9 51.9l.2-.1a45.5 45.5 0 0 1 9.2 0 1.1 1.1 0 0 1 .6 1.2l.4 .1-.1 2.3 .2 1.8 .3-.1v-.3h.4v1h-.4v-.4h-.3l.2 6a1.32 1.32 0 0 1-1.3 .2v1.2h3.3v26.4h-15.8v-26.4h3.3v-1.2a1.32 1.32 0 0 1-1.3-.2l.2-6h-.3v.4h-.4v-1h.4v.3l.3 .1 .2-1.8-.1-2.3 .4-.1 .1-.8zM80.7 56.5l5-.3 4.9 .3-.8 .8h-8.2zM82.7 62.2h6l.4 .6h-6.8zM82.9 52.7l-1.3 3.2 .4-.1zM81.2 52l.9-.1h1l-1 .2zM80.3 57.5l1.3 1v2.5h-1.4zM88.5 52.7l1.3 3.2-.4-.1zM88.3 51.9l1 .2 .9-.1-.9-.1zM89.8 58.5v2.5h1.4l-.1-3.5z" fill-rule="evenodd"/>
</g>
<path d="M43.3 130.6h2.6M43.3 136.6h2.6M44.6 130.6v6" fill="none" stroke="#373435" stroke-width=".21"/>
<g fill="#373435">
<path d="M44.6 130.6l.3 1.7h-.6z"/>
<path d="M44.3 134.9h.6l-.3 1.7z"/>
</g>
<path d="M44.6 127.6v3" fill="none" stroke="#373435" stroke-width=".21"/>
<g fill="#373435">
<path d="M44.3 128.9h.6l-.3 1.7z"/>
<path d="M44.6 127.6l.3 1.7h-.6z"/>
</g>
<path d="M43.3 121.6h2.6M43.3 127.6h2.6M44.6 121.6v6" fill="none" stroke="#373435" stroke-width=".21"/>
<g fill="#373435">
<path d="M44.6 121.6l.3 1.7h-.6z"/>
<path d="M44.3 125.9h.6l-.3 1.7z"/>
</g>
<path d="M44.6 115.1v6.5" fill="none" stroke="#373435" stroke-width=".21"/>
<g fill="#373435">
<path d="M44.3 119.9h.6l-.3 1.7z"/>
<path d="M44.6 115.1l.3 1.7h-.6z"/>
</g>
<path d="M44.6 41.6v6" fill="none" stroke="#373435" stroke-width=".21"/>
<g fill="#373435">
<path d="M44.3 45.9h.6l-.3 1.7z"/>
<path d="M44.6 41.6l.3 1.7h-.6z"/>
</g>
<text font-size="8.6" fill="#373435" x="72.2" y="145.7">AHEAD</text>
<g font-size="8.3" fill="#373435">
<text x="62.1" y="127.6">TRUCKS USE</text>
<text x="61.6" y="136.6">BOTH LANES</text>
</g>
<g font-size="6" fill="#373435">
<text x="103.3" y="251.2">ADVANCE INFORMATION SIGN</text>
<text x="100.3" y="257.9">“TRUCKS USE BOTH LANES AHEAD”</text>
<text x="174" y="273">TC2039_2</text>
</g>
<g font-size="5" fill="#373435">
<text x="80.3" y="28.1">1200</text>
<text x="81.6" y="34.8">795</text>
<text x="121.8" y="35.7">r100</text>
<text x="34.6" y="46.3">120</text>
<text x="49.3" y="52.6">45</text>
<text x="31.9" y="85.3">1350</text>
<text x="125.9" y="98.3">2200</text>
<text x="34.6" y="120.1">130</text>
<text x="31" y="126.3">120D</text>
<text x="37.4" y="130.8">60</text>
<text x="31" y="135.3">120D</text>
<text x="37.4" y="139.8">60</text>
<text x="31" y="144.3">120D</text>
<text x="49.1" y="146">15</text>
<text x="34.6" y="150.3">120</text>
</g>
<g font-size="4.2" fill="#373435">
<text x="100.6" y="267.2">APPROVED AS OFFICIAL TRAFFIC SIGN</text>
<text x="174.7" y="285.6">A</text>
<text x="180.8" y="285.6">B</text>
<text x="186.7" y="285.6">C</text>
<text x="192.7" y="285.6">D</text>
</g>
<g font-size="3.9" fill="#373435">
<text x="77.7" y="197.3">Notes</text>
<text x="19.7" y="204.3">Colour Legend</text>
<text x="26.6" y="211.3">Retroreflective white</text>
<text x="26.6" y="217.2">Black</text>
</g>
<g font-size="3.5" fill="#373435">
<text x="76.9" y="203.6">1. This advance sign may be used on multilane roads to notify trucks / heavy</text>
<text x="81.9" y="207.5">vehicles of an upcoming requirement to utilise both lanes in the process of</text>
<text x="81.9" y="211.5">manoeuvring through a tight curve, roundabout or intersection.</text>
<text x="76.9" y="216.1">2. This size sign should only be considered where installation constraints or</text>
<text x="81.9" y="220.1">space may be limited. The larger size sign (TC2039_1) should be used</text>
<text x="81.9" y="224">where there are no constraints.</text>
<text x="76.9" y="228.7">3. This sign shall only be used with TC2039_3.</text>
<text x="76.9" y="233.3">4. It should be positioned at an appropriate distance and location in advance of</text>
<text x="81.9" y="237.3">TC2039_3 to give proper notification of the requirement ahead.</text>
<text x="21.6" y="267.9">Department of Transport and Main Roads</text>
<text x="17.7" y="271.8">Infrastructure Management &amp; Delivery Division</text>
<text x="16.7" y="280.6">Designed</text>
<text x="42.7" y="280.6">Checked</text>
<text x="69.7" y="280.6">Scale</text>
<text x="98.5" y="281.3">PRINCIPAL ENGINEER</text>
<text x="154.2" y="276.2">13/04/23</text>
<text x="157.4" y="281.2">Date</text>
<text x="17" y="284.8">TV 4/14</text>
<text x="42.8" y="284.8">JP 04/23</text>
<text x="69.7" y="285.2">Not to Scale</text>
<text x="98.5" y="284.8">(Traffic Engineering Practice)</text>
</g>
<text font-size="3.2" fill="#373435" x="179.7" y="278.8">Page 2 of 3</text>
</svg>
